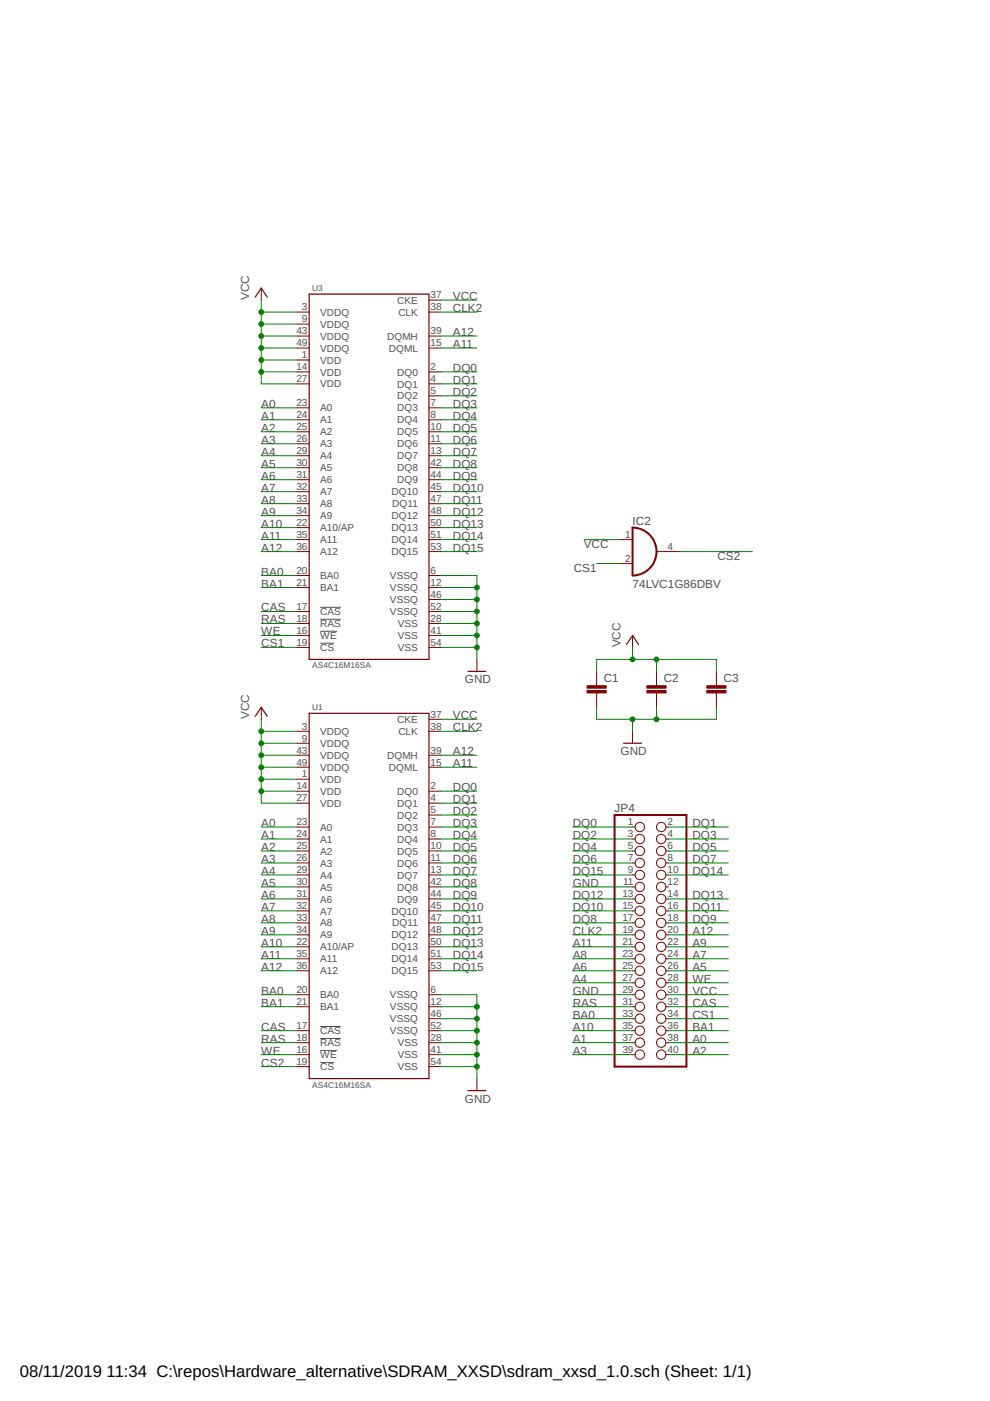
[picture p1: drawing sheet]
<svg xmlns="http://www.w3.org/2000/svg" width="210mm" height="297mm" viewBox="0 0 210 297" stroke-linecap="round" stroke-linejoin="round" font-family="sans-serif">
<path d="M67.9 133.8h3.6M67.9 128.8h4.4M67.9 131.3h4.4M67.9 136.4h3M67.9 217.6h4.4M67.9 222.7h3.6M67.9 220.2h4.4M67.9 225.3h3" fill="none" stroke="#505050" stroke-width=".21"/>
<path d="M134.1 111.9a5.1 5.1 0 0 1 5.1 5 5.1 5.1 0 0 1-5.1 5.1zM130.3 172.8h15.2v53.3h-15.2z" fill="none" stroke="#800000" stroke-width=".42"/>
<g fill="none" stroke="#800000" stroke-width=".21">
<path d="M55.4 61.1v2.5M63 76.3h2.6M63 78.8h2.6M63 66.2h2.6M63 68.7h2.6M63 73.8h2.6M63 71.2h2.6M91 78.8h2.5M91 66.2h2.5M91 73.8h2.5M91 63.6h2.5M91 71.2h2.5"/>
<path d="M63 81.4h2.6M63 86.5h2.6M63 89h2.6M63 91.5h2.6M63 94.1h2.6M63 96.6h2.6M63 99.2h2.6M91 81.4h2.5M91 83.9h2.5M91 86.5h2.5M91 89h2.5M91 91.5h2.5"/>
<path d="M91 94.1h2.5M91 96.6h2.5M91 99.2h2.5M63 111.9h2.6M63 101.7h2.6M63 104.2h2.6M63 106.8h2.6M63 109.3h2.6M63 114.4h2.6M63 116.9h2.6M91 111.9h2.5M91 101.7h2.5"/>
<path d="M91 104.2h2.5M91 106.8h2.5M91 109.3h2.5M91 114.4h2.5M91 116.9h2.5M131.6 114.4h2.5M131.6 119.5h2.5M139.2 116.9h5.1M63 122h2.6M63 124.6h2.6M63 134.7h2.6M63 129.6h2.6"/>
<path d="M63 132.2h2.6M63 137.3h2.6M91 122h2.5M91 124.6h2.5M91 134.7h2.5M91 129.6h2.5M91 132.2h2.5M91 137.3h2.5M91 127.1h2.5M101.1 139.8v2.5M134.1 134.7v2.6M55.4 150v2.5"/>
<path d="M63 155h2.6M63 157.6h2.6M91 155h2.5M91 152.5h2.5M126.5 142.3v3.1M126.5 146.9v3.1M134.1 155v2.6M139.2 142.3v3.1M139.2 146.9v3.1M151.9 142.3v3.1M151.9 146.9v3.1M63 175.3h2.6"/>
<path d="M63 177.9h2.6M63 165.2h2.6M63 167.7h2.6M63 170.3h2.6M63 162.7h2.6M63 160.1h2.6M91 175.3h2.5M91 177.9h2.5M91 167.7h2.5M91 170.3h2.5M91 172.8h2.5M91 162.7h2.5"/>
<path d="M91 160.1h2.5M134.1 175.3h.6M134.1 177.9h.6M141.2 175.3h.5M141.2 177.9h.5M63 180.4h2.6M63 183h2.6M63 185.5h2.6M63 188h2.6M63 190.6h2.6M63 193.1h2.6M63 195.7h2.6"/>
<path d="M63 198.2h2.6M91 180.4h2.5M91 183h2.5M91 185.5h2.5M91 188h2.5M91 190.6h2.5M91 193.1h2.5M91 195.7h2.5M91 198.2h2.5M134.1 180.4h.6M134.1 183h.6M134.1 185.5h.6"/>
<path d="M134.1 188h.6M134.1 190.6h.6M134.1 193.1h.6M134.1 195.7h.6M134.1 198.2h.6M141.2 180.4h.5M141.2 183h.5M141.2 185.5h.5M141.2 188h.5M141.2 190.6h.5M141.2 193.1h.5M141.2 195.7h.5"/>
<path d="M141.2 198.2h.5M63 200.7h2.6M63 203.3h2.6M63 205.8h2.6M63 210.9h2.6M63 213.4h2.6M63 218.5h2.6M91 200.7h2.5M91 203.3h2.5M91 205.8h2.5M91 210.9h2.5M91 213.4h2.5"/>
<path d="M91 216h2.5M91 218.5h2.5M134.1 200.7h.6M134.1 203.3h.6M134.1 205.8h.6M134.1 208.4h.6M134.1 210.9h.6M134.1 213.4h.6M134.1 216h.6M134.1 218.5h.6M141.2 200.7h.5M141.2 203.3h.5"/>
<path d="M141.2 205.8h.5M141.2 208.4h.5M141.2 210.9h.5M141.2 213.4h.5M141.2 216h.5M141.2 218.5h.5M63 221.1h2.6M63 223.6h2.6M63 226.1h2.6M91 221.1h2.5M91 223.6h2.5M91 226.1h2.5"/>
<path d="M101.1 228.7v2.5M134.1 221.1h.6M134.1 223.6h.6M141.2 221.1h.5M141.2 223.6h.5"/>
<circle cx="135.7" cy="177.9" r=".99"/>
<circle cx="135.7" cy="175.3" r=".99"/>
<circle cx="140.2" cy="177.9" r=".99"/>
<circle cx="140.2" cy="175.3" r=".99"/>
<circle cx="135.7" cy="180.4" r=".99"/>
<circle cx="135.7" cy="183" r=".99"/>
<circle cx="135.7" cy="188" r=".99"/>
<circle cx="135.7" cy="193.1" r=".99"/>
<circle cx="135.7" cy="195.7" r=".99"/>
<circle cx="135.7" cy="198.2" r=".99"/>
<circle cx="135.7" cy="185.5" r=".99"/>
<circle cx="135.7" cy="190.6" r=".99"/>
<circle cx="140.2" cy="180.4" r=".99"/>
<circle cx="140.2" cy="183" r=".99"/>
<circle cx="140.2" cy="188" r=".99"/>
<circle cx="140.2" cy="195.7" r=".99"/>
<circle cx="140.2" cy="185.5" r=".99"/>
<circle cx="140.2" cy="190.6" r=".99"/>
<circle cx="140.2" cy="193.1" r=".99"/>
<circle cx="140.2" cy="198.2" r=".99"/>
<circle cx="135.7" cy="203.3" r=".99"/>
<circle cx="135.7" cy="218.5" r=".99"/>
<circle cx="135.7" cy="216" r=".99"/>
<circle cx="135.7" cy="200.7" r=".99"/>
<circle cx="135.7" cy="205.8" r=".99"/>
<circle cx="135.7" cy="208.4" r=".99"/>
<circle cx="135.7" cy="210.9" r=".99"/>
<circle cx="135.7" cy="213.4" r=".99"/>
<circle cx="140.2" cy="213.4" r=".99"/>
<circle cx="140.2" cy="216" r=".99"/>
<circle cx="140.2" cy="203.3" r=".99"/>
<circle cx="140.2" cy="210.9" r=".99"/>
<circle cx="140.2" cy="218.5" r=".99"/>
<circle cx="140.2" cy="200.7" r=".99"/>
<circle cx="140.2" cy="205.8" r=".99"/>
<circle cx="140.2" cy="208.4" r=".99"/>
<circle cx="135.7" cy="223.6" r=".99"/>
<circle cx="135.7" cy="221.1" r=".99"/>
<circle cx="140.2" cy="223.6" r=".99"/>
<circle cx="140.2" cy="221.1" r=".99"/>
</g>
<path d="M54.1 63l1.3-1.9 1.3 1.9M65.6 62.4h25.4v77.4h-25.4zM132.8 136.6l1.3-1.9 1.3 1.9M54.1 151.9l1.3-1.9 1.3 1.9M65.6 151.2h25.4v77.5h-25.4zM99.2 142.3h3.8M132.2 157.6h3.8M99.2 231.2h3.8" fill="none" stroke="#800000" stroke-width=".25"/>
<g fill="#800000" stroke="#800000" stroke-width=".21">
<path d="M124.5 146.4h4v.5h-4z"/>
<path d="M124.5 145.4h4v.5h-4z"/>
<path d="M149.9 146.4h4v.5h-4z"/>
<path d="M149.9 145.4h4v.5h-4z"/>
<path d="M137.2 146.4h4v.5h-4z"/>
<path d="M137.2 145.4h4v.5h-4z"/>
</g>
<g fill="none" stroke="#008000" stroke-width=".21">
<path d="M55.4 73.8h7.6M55.4 78.8h7.6M55.4 63.6v17.8h7.6M55.4 71.2h7.6M55.4 76.3h7.6M55.4 68.7h7.6M55.4 66.2h7.6M93.5 73.8h7.6M93.5 78.8h7.6M93.5 71.2h7.6M93.5 66.2h7.6M93.5 63.6h7.6"/>
<path d="M55.4 86.5h7.6M55.4 89h7.6M55.4 91.5h7.6M55.4 94.1h7.6M55.4 96.6h7.6M55.4 99.2h7.6M93.5 86.5h7.6M93.5 89h7.6M93.5 91.5h7.6M93.5 94.1h7.6M93.5 96.6h7.6M93.5 99.2h7.6"/>
<path d="M93.5 81.4h7.6M93.5 83.9h7.6M55.4 101.7h7.6M55.4 104.2h7.6M55.4 106.8h7.6M55.4 109.3h7.6M55.4 111.9h7.6M55.4 114.4h7.6M55.4 116.9h7.6M93.5 101.7h7.6M93.5 104.2h7.6M93.5 106.8h7.6"/>
<path d="M93.5 109.3h7.6M93.5 111.9h7.6M93.5 114.4h7.6M93.5 116.9h7.6M124 114.4h7.6M126.5 119.5h5.1M144.3 116.9h15.2M55.4 122h7.6M55.4 124.6h7.6M55.4 129.6h7.6M55.4 132.2h7.6M55.4 134.7h7.6"/>
<path d="M55.4 137.3h7.6M93.5 122h7.6v17.8M93.5 124.6h7.6M93.5 127.1h7.6M93.5 129.6h7.6M93.5 132.2h7.6M93.5 134.7h7.6M93.5 137.3h7.6M134.1 137.3v2.5M139.2 139.8v2.5M55.4 152.5v17.8h7.6M55.4 157.6h7.6"/>
<path d="M55.4 155h7.6M93.5 152.5h7.6M93.5 155h7.6M126.5 142.3v-2.5h25.4v2.5M126.5 150v2.5h25.4v-2.5M134.1 152.5v2.5M139.2 150v2.5M55.4 175.3h7.6M55.4 177.9h7.6M55.4 162.7h7.6M55.4 167.7h7.6M55.4 160.1h7.6"/>
<path d="M55.4 165.2h7.6M93.5 175.3h7.6M93.5 177.9h7.6M93.5 162.7h7.6M93.5 167.7h7.6M93.5 170.3h7.6M93.5 172.8h7.6M93.5 160.1h7.6M121.4 175.3h12.7M121.4 177.9h12.7M141.7 175.3h12.7M141.7 177.9h12.7"/>
<path d="M55.4 188h7.6M55.4 180.4h7.6M55.4 183h7.6M55.4 185.5h7.6M55.4 190.6h7.6M55.4 193.1h7.6M55.4 195.7h7.6M55.4 198.2h7.6M93.5 188h7.6M93.5 180.4h7.6M93.5 183h7.6M93.5 185.5h7.6"/>
<path d="M93.5 190.6h7.6M93.5 193.1h7.6M93.5 195.7h7.6M93.5 198.2h7.6M121.4 188h12.7M121.4 180.4h12.7M121.4 183h12.7M121.4 185.5h12.7M121.4 190.6h12.7M121.4 193.1h12.7M121.4 195.7h12.7M121.4 198.2h12.7"/>
<path d="M141.7 180.4h12.7M141.7 183h12.7M141.7 185.5h12.7M141.7 190.6h12.7M141.7 193.1h12.7M141.7 195.7h12.7M141.7 198.2h12.7M55.4 210.9h7.6M55.4 213.4h7.6M55.4 218.5h7.6M55.4 205.8h7.6M55.4 203.3h7.6"/>
<path d="M55.4 200.7h7.6M93.5 210.9h7.6v17.8M93.5 213.4h7.6M93.5 216h7.6M93.5 218.5h7.6M93.5 205.8h7.6M93.5 203.3h7.6M93.5 200.7h7.6M121.4 210.9h12.7M121.4 213.4h12.7M121.4 216h12.7M121.4 218.5h12.7"/>
<path d="M121.4 208.4h12.7M121.4 205.8h12.7M121.4 203.3h12.7M121.4 200.7h12.7M141.7 210.9h12.7M141.7 213.4h12.7M141.7 216h12.7M141.7 218.5h12.7M141.7 208.4h12.7M141.7 205.8h12.7M141.7 203.3h12.7M141.7 200.7h12.7"/>
<path d="M55.4 221.1h7.6M55.4 223.6h7.6M55.4 226.1h7.6M93.5 221.1h7.6M93.5 223.6h7.6M93.5 226.1h7.6M121.4 221.1h12.7M121.4 223.6h12.7M141.7 221.1h12.7M141.7 223.6h12.7"/>
</g>
<g fill="#008000" stroke="#008000" stroke-width=".21">
<circle cx="101.1" cy="124.6" r=".51"/>
<circle cx="101.1" cy="127.1" r=".51"/>
<circle cx="101.1" cy="129.6" r=".51"/>
<circle cx="101.1" cy="132.2" r=".51"/>
<circle cx="101.1" cy="134.7" r=".51"/>
<circle cx="101.1" cy="137.3" r=".51"/>
<circle cx="101.1" cy="213.4" r=".51"/>
<circle cx="101.1" cy="216" r=".51"/>
<circle cx="101.1" cy="218.5" r=".51"/>
<circle cx="101.1" cy="221.1" r=".51"/>
<circle cx="101.1" cy="223.6" r=".51"/>
<circle cx="101.1" cy="226.1" r=".51"/>
<circle cx="134.1" cy="152.5" r=".51"/>
<circle cx="139.2" cy="152.5" r=".51"/>
<circle cx="55.4" cy="78.8" r=".51"/>
<circle cx="55.4" cy="76.3" r=".51"/>
<circle cx="55.4" cy="73.8" r=".51"/>
<circle cx="55.4" cy="71.2" r=".51"/>
<circle cx="55.4" cy="68.7" r=".51"/>
<circle cx="55.4" cy="66.2" r=".51"/>
<circle cx="55.4" cy="167.7" r=".51"/>
<circle cx="55.4" cy="165.2" r=".51"/>
<circle cx="55.4" cy="162.7" r=".51"/>
<circle cx="55.4" cy="160.1" r=".51"/>
<circle cx="55.4" cy="157.6" r=".51"/>
<circle cx="55.4" cy="155" r=".51"/>
<circle cx="134.1" cy="139.8" r=".51"/>
<circle cx="139.2" cy="139.8" r=".51"/>
</g>
<g font-size="3.5">
<text x="4.2" y="291.8">08/11/2019</text>
<text x="22.6" y="291.8">11:34 C:\repos\Hardware_alternative\SDRAM_XXSD\sdram_xxsd_1.0.sch (Sheet: 1/1)</text>
</g>
<g font-size="2.5" fill="#505050">
<text x="52.9" y="63.6" transform="rotate(-90 52.9 63.6)">VCC</text>
<text x="96" y="63.6">VCC</text>
<text x="96" y="71.2">A12</text>
<text x="96" y="66.2">CLK2</text>
<text x="96" y="73.8">A11</text>
<text x="96" y="78.9">DQ0</text>
<text x="96" y="81.4">DQ1</text>
<text x="96" y="83.9">DQ2</text>
<text x="55.4" y="86.5">A0</text>
<text x="55.4" y="89">A1</text>
<text x="96" y="86.5">DQ3</text>
<text x="96" y="89">DQ4</text>
<text x="55.4" y="91.6">A2</text>
<text x="55.4" y="94.1">A3</text>
<text x="96" y="91.6">DQ5</text>
<text x="96" y="94.1">DQ6</text>
<text x="55.4" y="96.6">A4</text>
<text x="55.4" y="99.2">A5</text>
<text x="55.4" y="101.7">A6</text>
<text x="96" y="96.6">DQ7</text>
<text x="96" y="99.2">DQ8</text>
<text x="96" y="101.7">DQ9</text>
<text x="55.4" y="104.3">A7</text>
<text x="55.4" y="106.8">A8</text>
<text x="96" y="104.3">DQ10</text>
<text x="96" y="106.8">DQ11</text>
<text x="55.4" y="109.3">A9</text>
<text x="55.4" y="111.9">A10</text>
<text x="96" y="109.3">DQ12</text>
<text x="96" y="111.9">DQ13</text>
<text x="134.1" y="111.2">IC2</text>
<text x="55.4" y="114.4">A11</text>
<text x="55.4" y="116.9">A12</text>
<text x="96" y="114.4">DQ14</text>
<text x="96" y="116.9">DQ15</text>
<text x="123.8" y="116.2">VCC</text>
<text x="152.1" y="118.7">CS2</text>
<text x="55.4" y="122">BA0</text>
<text x="55.4" y="124.6">BA1</text>
<text x="121.6" y="121.3">CS1</text>
<text x="134.1" y="124.6">74LVC1G86DBV</text>
<text x="55.4" y="129.6">CAS</text>
<text x="55.4" y="132.2">RAS</text>
<text x="55.4" y="134.7">WE</text>
<text x="55.4" y="137.3">CS1</text>
<text x="131.6" y="137.3" transform="rotate(-90 131.6 137.3)">VCC</text>
<text x="98.6" y="144.9">GND</text>
<text x="128" y="144.5">C1</text>
<text x="140.7" y="144.5">C2</text>
<text x="153.4" y="144.5">C3</text>
<text x="52.9" y="152.5" transform="rotate(-90 52.9 152.5)">VCC</text>
<text x="96" y="152.5">VCC</text>
<text x="96" y="155">CLK2</text>
<text x="96" y="160.1">A12</text>
<text x="131.6" y="160.1">GND</text>
<text x="96" y="162.7">A11</text>
<text x="96" y="167.7">DQ0</text>
<text x="96" y="170.3">DQ1</text>
<text x="96" y="172.8">DQ2</text>
<text x="130.3" y="172.2">JP4</text>
<text x="55.4" y="175.4">A0</text>
<text x="55.4" y="177.9">A1</text>
<text x="96" y="175.4">DQ3</text>
<text x="96" y="177.9">DQ4</text>
<text x="121.4" y="175.4">DQ0</text>
<text x="121.4" y="177.9">DQ2</text>
<text x="146.8" y="175.4">DQ1</text>
<text x="146.8" y="177.9">DQ3</text>
<text x="55.4" y="180.4">A2</text>
<text x="55.4" y="183">A3</text>
<text x="55.4" y="185.5">A4</text>
<text x="96" y="180.4">DQ5</text>
<text x="96" y="183">DQ6</text>
<text x="96" y="185.5">DQ7</text>
<text x="121.4" y="180.4">DQ4</text>
<text x="121.4" y="183">DQ6</text>
<text x="121.4" y="185.5">DQ15</text>
<text x="146.8" y="180.4">DQ5</text>
<text x="146.8" y="183">DQ7</text>
<text x="146.8" y="185.5">DQ14</text>
<text x="55.4" y="188.1">A5</text>
<text x="55.4" y="190.6">A6</text>
<text x="96" y="188.1">DQ8</text>
<text x="96" y="190.6">DQ9</text>
<text x="121.4" y="188.1">GND</text>
<text x="121.4" y="190.6">DQ12</text>
<text x="146.8" y="190.6">DQ13</text>
<text x="55.4" y="193.1">A7</text>
<text x="55.4" y="195.7">A8</text>
<text x="96" y="193.1">DQ10</text>
<text x="96" y="195.7">DQ11</text>
<text x="121.4" y="195.7">DQ8</text>
<text x="121.4" y="193.1">DQ10</text>
<text x="146.8" y="195.7">DQ9</text>
<text x="146.8" y="193.1">DQ11</text>
<text x="55.4" y="198.2">A9</text>
<text x="55.4" y="200.7">A10</text>
<text x="55.4" y="203.3">A11</text>
<text x="96" y="198.2">DQ12</text>
<text x="96" y="200.7">DQ13</text>
<text x="96" y="203.3">DQ14</text>
<text x="121.4" y="203.3">A8</text>
<text x="121.4" y="200.7">A11</text>
<text x="121.4" y="198.2">CLK2</text>
<text x="146.8" y="203.3">A7</text>
<text x="146.8" y="200.7">A9</text>
<text x="146.8" y="198.2">A12</text>
<text x="55.4" y="205.8">A12</text>
<text x="96" y="205.8">DQ15</text>
<text x="121.4" y="208.4">A4</text>
<text x="121.4" y="205.8">A6</text>
<text x="146.8" y="205.8">A5</text>
<text x="146.8" y="208.4">WE</text>
<text x="55.4" y="210.9">BA0</text>
<text x="55.4" y="213.4">BA1</text>
<text x="121.4" y="210.9">GND</text>
<text x="121.4" y="213.4">RAS</text>
<text x="121.4" y="216">BA0</text>
<text x="146.8" y="213.4">CAS</text>
<text x="146.8" y="216">CS1</text>
<text x="146.8" y="210.9">VCC</text>
<text x="55.4" y="218.5">CAS</text>
<text x="55.4" y="221.1">RAS</text>
<text x="121.4" y="221.1">A1</text>
<text x="121.4" y="218.5">A10</text>
<text x="146.8" y="221.1">A0</text>
<text x="146.8" y="218.5">BA1</text>
<text x="55.4" y="223.6">WE</text>
<text x="55.4" y="226.1">CS2</text>
<text x="121.4" y="223.6">A3</text>
<text x="146.8" y="223.6">A2</text>
<text x="98.6" y="233.8">GND</text>
</g>
<g font-size="2.1" fill="#505050">
<text x="64" y="65.8">3</text>
<text x="84.2" y="64.4">CKE</text>
<text x="91.3" y="63.3">37</text>
<text x="91.3" y="65.8">38</text>
<text x="62.8" y="70.9">43</text>
<text x="64" y="68.3">9</text>
<text x="67.9" y="66.9">VDDQ</text>
<text x="67.9" y="69.5">VDDQ</text>
<text x="67.9" y="72">VDDQ</text>
<text x="82.1" y="72">DQMH</text>
<text x="84.5" y="66.9">CLK</text>
<text x="91.3" y="70.9">39</text>
<text x="62.8" y="73.4">49</text>
<text x="64" y="76">1</text>
<text x="67.9" y="77.1">VDD</text>
<text x="67.9" y="74.5">VDDQ</text>
<text x="82.5" y="74.5">DQML</text>
<text x="91.3" y="73.4">15</text>
<text x="62.8" y="78.5">14</text>
<text x="62.8" y="81">27</text>
<text x="67.9" y="79.6">VDD</text>
<text x="67.9" y="82.2">VDD</text>
<text x="84.2" y="79.6">DQ0</text>
<text x="84.2" y="82.2">DQ1</text>
<text x="91.3" y="78.5">2</text>
<text x="91.3" y="81">4</text>
<text x="91.3" y="83.6">5</text>
<text x="62.8" y="86.1">23</text>
<text x="62.8" y="88.7">24</text>
<text x="67.9" y="87.2">A0</text>
<text x="67.9" y="89.8">A1</text>
<text x="84.2" y="84.7">DQ2</text>
<text x="84.2" y="87.2">DQ3</text>
<text x="84.2" y="89.8">DQ4</text>
<text x="91.3" y="86.1">7</text>
<text x="91.3" y="88.7">8</text>
<text x="62.8" y="91.2">25</text>
<text x="62.8" y="93.7">26</text>
<text x="67.9" y="92.3">A2</text>
<text x="67.9" y="94.9">A3</text>
<text x="84.2" y="92.3">DQ5</text>
<text x="84.2" y="94.9">DQ6</text>
<text x="91.3" y="91.2">10</text>
<text x="91.3" y="93.7">11</text>
<text x="62.8" y="96.3">29</text>
<text x="62.8" y="98.8">30</text>
<text x="62.8" y="101.4">31</text>
<text x="67.9" y="97.4">A4</text>
<text x="67.9" y="99.9">A5</text>
<text x="84.2" y="97.4">DQ7</text>
<text x="84.2" y="99.9">DQ8</text>
<text x="91.3" y="96.3">13</text>
<text x="91.3" y="98.8">42</text>
<text x="91.3" y="101.4">44</text>
<text x="62.8" y="103.9">32</text>
<text x="62.8" y="106.4">33</text>
<text x="67.9" y="102.5">A6</text>
<text x="67.9" y="105">A7</text>
<text x="67.9" y="107.6">A8</text>
<text x="83" y="105">DQ10</text>
<text x="83.2" y="107.6">DQ11</text>
<text x="84.2" y="102.5">DQ9</text>
<text x="91.3" y="103.9">45</text>
<text x="91.3" y="106.4">47</text>
<text x="62.8" y="111.5">22</text>
<text x="62.8" y="109">34</text>
<text x="67.9" y="112.6">A10/AP</text>
<text x="67.9" y="110.1">A9</text>
<text x="83" y="110.1">DQ12</text>
<text x="83" y="112.6">DQ13</text>
<text x="91.3" y="109">48</text>
<text x="91.3" y="111.5">50</text>
<text x="62.8" y="114.1">35</text>
<text x="62.8" y="116.6">36</text>
<text x="67.9" y="115.2">A11</text>
<text x="67.9" y="117.7">A12</text>
<text x="83" y="115.2">DQ14</text>
<text x="83" y="117.7">DQ15</text>
<text x="91.3" y="114.1">51</text>
<text x="91.3" y="116.6">53</text>
<text x="132.6" y="114.1">1</text>
<text x="132.6" y="119.1">2</text>
<text x="141.5" y="116.6">4</text>
<text x="62.8" y="121.7">20</text>
<text x="62.8" y="124.2">21</text>
<text x="67.9" y="122.8">BA0</text>
<text x="67.9" y="125.3">BA1</text>
<text x="82.7" y="122.8">VSSQ</text>
<text x="82.7" y="125.3">VSSQ</text>
<text x="91.3" y="121.7">6</text>
<text x="91.3" y="124.2">12</text>
<text x="62.8" y="129.3">17</text>
<text x="62.8" y="131.8">18</text>
<text x="67.9" y="130.4">CAS</text>
<text x="82.7" y="127.9">VSSQ</text>
<text x="82.7" y="130.4">VSSQ</text>
<text x="91.3" y="131.8">28</text>
<text x="91.3" y="126.7">46</text>
<text x="91.3" y="129.3">52</text>
<text x="62.8" y="134.4">16</text>
<text x="62.8" y="136.9">19</text>
<text x="67.9" y="135.5">WE</text>
<text x="67.9" y="132.9">RAS</text>
<text x="84.4" y="132.9">VSS</text>
<text x="84.4" y="135.5">VSS</text>
<text x="91.3" y="134.4">41</text>
<text x="91.3" y="136.9">54</text>
<text x="67.9" y="138">CS</text>
<text x="84.4" y="138">VSS</text>
<text x="64" y="154.7">3</text>
<text x="67.9" y="155.8">VDDQ</text>
<text x="84.2" y="153.3">CKE</text>
<text x="84.5" y="155.8">CLK</text>
<text x="91.3" y="152.1">37</text>
<text x="91.3" y="154.7">38</text>
<text x="62.8" y="159.8">43</text>
<text x="64" y="157.2">9</text>
<text x="67.9" y="158.3">VDDQ</text>
<text x="67.9" y="160.9">VDDQ</text>
<text x="82.1" y="160.9">DQMH</text>
<text x="91.3" y="159.8">39</text>
<text x="62.8" y="167.4">14</text>
<text x="62.8" y="162.3">49</text>
<text x="64" y="164.8">1</text>
<text x="67.9" y="166">VDD</text>
<text x="67.9" y="163.4">VDDQ</text>
<text x="82.5" y="163.4">DQML</text>
<text x="91.3" y="167.4">2</text>
<text x="91.3" y="162.3">15</text>
<text x="62.8" y="169.9">27</text>
<text x="67.9" y="168.5">VDD</text>
<text x="67.9" y="171">VDD</text>
<text x="84.2" y="168.5">DQ0</text>
<text x="84.2" y="171">DQ1</text>
<text x="84.2" y="173.6">DQ2</text>
<text x="91.3" y="169.9">4</text>
<text x="91.3" y="172.5">5</text>
<text x="62.8" y="175">23</text>
<text x="62.8" y="177.5">24</text>
<text x="67.9" y="176.1">A0</text>
<text x="67.9" y="178.7">A1</text>
<text x="84.2" y="176.1">DQ3</text>
<text x="84.2" y="178.7">DQ4</text>
<text x="91.3" y="175">7</text>
<text x="91.3" y="177.5">8</text>
<text x="133.1" y="175">1</text>
<text x="133.1" y="177.5">3</text>
<text x="141.5" y="175">2</text>
<text x="141.5" y="177.5">4</text>
<text x="62.8" y="180.1">25</text>
<text x="62.8" y="182.6">26</text>
<text x="62.8" y="185.2">29</text>
<text x="67.9" y="181.2">A2</text>
<text x="67.9" y="183.7">A3</text>
<text x="84.2" y="181.2">DQ5</text>
<text x="84.2" y="183.7">DQ6</text>
<text x="91.3" y="180.1">10</text>
<text x="91.3" y="182.6">11</text>
<text x="91.3" y="185.2">13</text>
<text x="133.1" y="180.1">5</text>
<text x="133.1" y="182.6">7</text>
<text x="133.1" y="185.2">9</text>
<text x="141.5" y="180.1">6</text>
<text x="141.5" y="182.6">8</text>
<text x="141.5" y="185.2">10</text>
<text x="62.8" y="187.7">30</text>
<text x="62.8" y="190.2">31</text>
<text x="67.9" y="186.3">A4</text>
<text x="67.9" y="188.8">A5</text>
<text x="67.9" y="191.4">A6</text>
<text x="84.2" y="186.3">DQ7</text>
<text x="84.2" y="188.8">DQ8</text>
<text x="84.2" y="191.4">DQ9</text>
<text x="91.3" y="187.7">42</text>
<text x="91.3" y="190.2">44</text>
<text x="131.9" y="190.2">13</text>
<text x="132.1" y="187.7">11</text>
<text x="141.5" y="187.7">12</text>
<text x="141.5" y="190.2">14</text>
<text x="62.8" y="192.8">32</text>
<text x="62.8" y="195.3">33</text>
<text x="62.8" y="197.9">34</text>
<text x="67.9" y="193.9">A7</text>
<text x="67.9" y="196.4">A8</text>
<text x="83" y="193.9">DQ10</text>
<text x="83.2" y="196.4">DQ11</text>
<text x="91.3" y="192.8">45</text>
<text x="91.3" y="195.3">47</text>
<text x="91.3" y="197.9">48</text>
<text x="131.9" y="192.8">15</text>
<text x="131.9" y="195.3">17</text>
<text x="131.9" y="197.9">19</text>
<text x="141.5" y="192.8">16</text>
<text x="141.5" y="195.3">18</text>
<text x="141.5" y="197.9">20</text>
<text x="62.8" y="200.4">22</text>
<text x="62.8" y="202.9">35</text>
<text x="67.9" y="201.5">A10/AP</text>
<text x="67.9" y="199">A9</text>
<text x="83" y="199">DQ12</text>
<text x="83" y="201.5">DQ13</text>
<text x="91.3" y="200.4">50</text>
<text x="91.3" y="202.9">51</text>
<text x="131.9" y="200.4">21</text>
<text x="131.9" y="202.9">23</text>
<text x="141.5" y="200.4">22</text>
<text x="141.5" y="202.9">24</text>
<text x="62.8" y="205.5">36</text>
<text x="67.9" y="204.1">A11</text>
<text x="67.9" y="206.6">A12</text>
<text x="83" y="204.1">DQ14</text>
<text x="83" y="206.6">DQ15</text>
<text x="91.3" y="205.5">53</text>
<text x="131.9" y="205.5">25</text>
<text x="131.9" y="208">27</text>
<text x="141.5" y="205.5">26</text>
<text x="141.5" y="208">28</text>
<text x="62.8" y="210.6">20</text>
<text x="62.8" y="213.1">21</text>
<text x="67.9" y="211.7">BA0</text>
<text x="67.9" y="214.2">BA1</text>
<text x="82.7" y="211.7">VSSQ</text>
<text x="82.7" y="214.2">VSSQ</text>
<text x="91.3" y="210.6">6</text>
<text x="91.3" y="213.1">12</text>
<text x="91.3" y="215.6">46</text>
<text x="131.9" y="210.6">29</text>
<text x="131.9" y="213.1">31</text>
<text x="131.9" y="215.6">33</text>
<text x="141.5" y="210.6">30</text>
<text x="141.5" y="213.1">32</text>
<text x="141.5" y="215.6">34</text>
<text x="62.8" y="218.2">17</text>
<text x="62.8" y="220.7">18</text>
<text x="67.9" y="219.3">CAS</text>
<text x="67.9" y="221.8">RAS</text>
<text x="82.7" y="216.7">VSSQ</text>
<text x="82.7" y="219.3">VSSQ</text>
<text x="84.4" y="221.8">VSS</text>
<text x="91.3" y="220.7">28</text>
<text x="91.3" y="218.2">52</text>
<text x="131.9" y="218.2">35</text>
<text x="131.9" y="220.7">37</text>
<text x="141.5" y="218.2">36</text>
<text x="141.5" y="220.7">38</text>
<text x="62.8" y="223.2">16</text>
<text x="62.8" y="225.8">19</text>
<text x="67.9" y="224.4">WE</text>
<text x="67.9" y="226.9">CS</text>
<text x="84.4" y="224.4">VSS</text>
<text x="84.4" y="226.9">VSS</text>
<text x="91.3" y="223.2">41</text>
<text x="91.3" y="225.8">54</text>
<text x="131.9" y="223.2">39</text>
<text x="141.5" y="223.2">40</text>
</g>
<g font-size="1.8" fill="#505050">
<text x="66.2" y="61.7">U3</text>
<text x="66.2" y="141.7">AS4C16M16SA</text>
<text x="66.2" y="150.6">U1</text>
<text x="66.2" y="230.6">AS4C16M16SA</text>
</g>
</svg>
